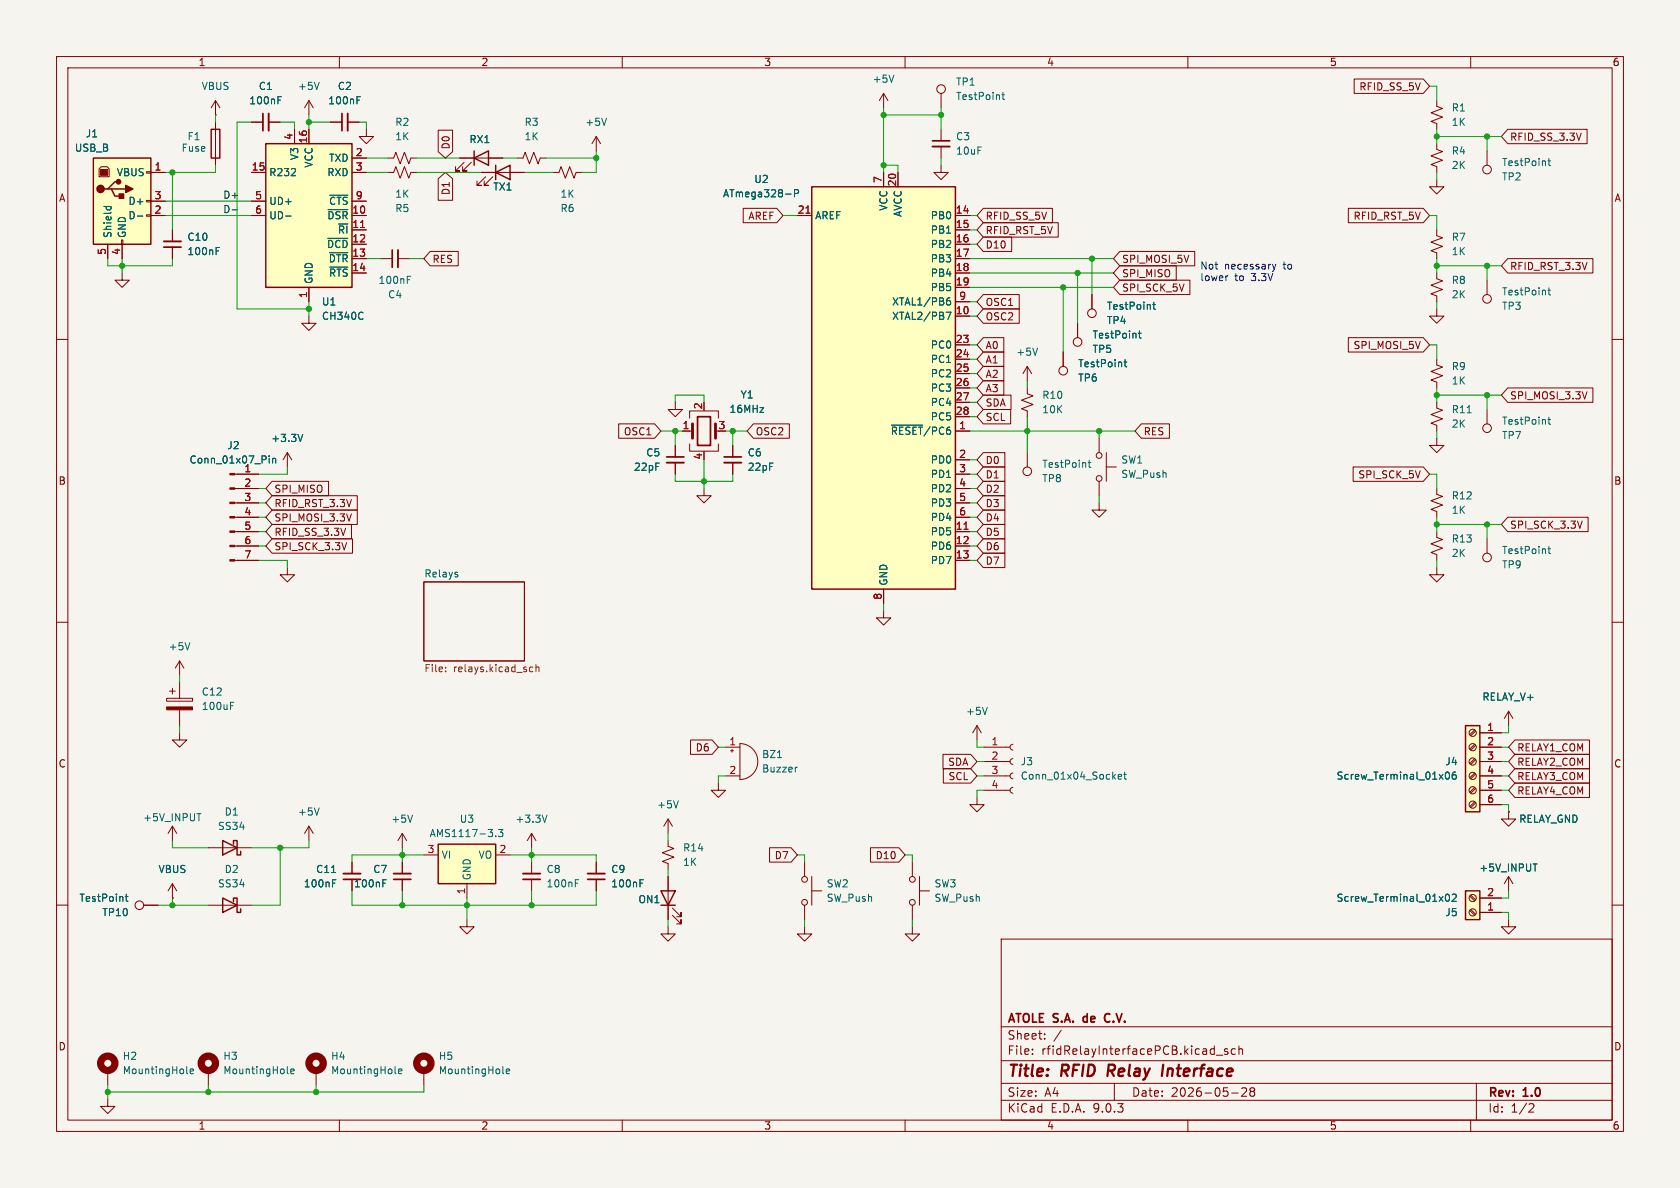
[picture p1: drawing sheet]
<svg xmlns="http://www.w3.org/2000/svg" width="297mm" height="210mm" viewBox="0 0 297 210" stroke-linecap="round" stroke-linejoin="round" font-family="sans-serif">
<path d="M0 0h297v210h-297z" fill="#f5f4ef" stroke="#f5f4ef" stroke-width=".18"/>
<g fill="none" stroke="#840000" stroke-width=".18">
<path d="M10 10h277v190h-277zM12 12h273v186h-273zM38.1 17.8v2.5M38.1 17.8l-.8 1.3M38.1 17.8l.8 1.3M60 10v2M110 10v2M160 10v2M210 10v2M260 10v2M38.1 20.3h.1M38.1 21.6v7.6"/>
<path d="M30.5 40.6v2.1M30.5 43.7v2M10 60h2M188 62.2v2.6M285 60h2M10 110h2M74.9 102.9h17.8v13.9h-17.8zM254 100.3v1.3h1.3l-1.3 1.3-1.3-1.3h1.3M285 110h2M266.7 125.7l-.8 1.3M266.7 125.7l.8 1.3M266.7 125.7v2.6"/>
<path d="M10 160h2M177 166h108v32h-108zM285 160h2M60 198v2M110 198v2M160 198v2M177 194.5h108M177 191.5h108M177 187.5h108M177 181.5h108M182.5 186.3v.1M182.5 185.5v.1"/>
<path d="M184.7 183.6v.1M184.7 182.8v.1M187.6 182.1l-1.3 2M197 191.5v3M210 198v2M215 186.5h1.2M217 185.5l-.3-.1-.2 .2v.2l.5 .2v.3h-.5M217.7 193.2h1.2M218.4 185.5l-.4-.1-.3 .3v.4l.1 .2h.6M219 185.5l.2-.1 .4 .1 .1 .9M219 184.9v1.5M219.5 192.4l.6-.1 .2 .1 .1 .3-.9 1.1h.9"/>
<path d="M221.2 192.9l-.2-.2 .2-.4 .5 .1 .1 .2-.3 .3M221.2 192.9l-.2 .3v.5l.2 .1 .5-.1 .1-.2-.1-.4-.2-.2M221.2 192.9h.3M260 198v2M261 191.5v6.5M270.5 195.1l.5 .1 .2 .3-1 1.1h1"/>
<circle cx="188" cy="65.5" r=".76"/>
</g>
<path d="M196 188.2l-.2 2M205.6 188.2l-.2 2" fill="none" stroke="#840000" stroke-width=".4"/>
<path d="M29 43.7h3M191.6 179.8v.7M196.1 179.3a.58 .58 0 0 0-.6 0 .58 .58 0 0 0-.2 .5M195.3 180a.58 .58 0 0 0 .2 .6 .58 .58 0 0 0 .6 0" fill="none" stroke="#840000" stroke-width=".3"/>
<path d="M38.2 44.4h.4M38.2 43.8h.6M198.7 64h.5M198.9 63.6v1.1l.3 .1M80.8 101.6l.2 .2-.2 .2M80.8 101.1l.1 .1" fill="none" stroke="#006464" stroke-width=".18"/>
<path d="M78.8 118.6v.1M78.8 118v.1M93.7 118.7h.5M93.7 118h.5M94.7 118l.2-.1 .3 .1 .1 .7M94.7 117.5v1.2" fill="none" stroke="#725600" stroke-width=".18"/>
<path d="M29 42.7h3" fill="none" stroke="#840000" stroke-width=".33"/>
<path d="M37.3 22.9h1.6v5h-1.6z" fill="none" stroke="#840000" stroke-width=".25"/>
<path d="M47 25.4h15.2v25.4h-15.2z" fill="#ffffc2"/>
<path d="M47 25.4h15.2v25.4h-15.2z" fill="none" stroke="#840000" stroke-width=".25"/>
<g fill="none" stroke="#840000" stroke-width=".18">
<path d="M44.4 30.5h2.6M44.4 35.6h2.6M44.4 38.1h2.6M52.1 22.9v2.5M54.6 22.9v2.5M62.2 30.5h2.6M62.2 35.6h2.6M62.2 38.1h2.6M62.2 27.9h2.6M54.6 50.8v2.5M62.2 40.6h2.6M62.2 43.2h2.6"/>
<path d="M62.2 45.7h2.6M62.2 48.3h2.6"/>
</g>
<path d="M50.5 38.2h1M58 37.1h3.5M58.3 34.5h3.2M57.9 42.1h3.6M58.2 44.7h3.3M58.3 47.2h3.2M64.1 55.3h.1M64.2 56.3l-.1 .1" fill="none" stroke="#006464" stroke-width=".18"/>
<path d="M63.7 40.2h.8" fill="none" stroke="#a90000" stroke-width=".18"/>
<path d="M16.5 27.9h10.2v15.3h-10.2z" fill="#ffffc2"/>
<path d="M16.5 27.9h10.2v15.3h-10.2zM19 33.4h.7l.6 1.3h1.3M19.7 33.4h2.5M21 32.1h-.7l-1.3 1.3h-.6" fill="none" stroke="#840000" stroke-width=".25"/>
<g fill="none" stroke="#840000" stroke-width=".18">
<path d="M17.5 29.8l.4-.3h1l.4 .3v1.4h-1.8zM25.9 30.4h.8v.2h-.8zM25.9 35.4h.8v.3h-.8zM25.9 38h.8v.2h-.8zM26.7 30.5h2.5M26.7 35.6h2.5M26.7 38.1h2.5M19 43.2v2.5M21.5 42.4h.2v.8h-.2zM21.6 43.2v2.5M193 52.1v2.5M254 71.1v1l1 .4-2 .8 2 .7-2 .8 1 .4v1"/>
<path d="M254 63.5v1l1 .4-2 .8 2 .7-2 .8 1 .4v1M262.9 72.4v2.5M94 152.4v2M94 155.4v2.1M161.3 152.4v2.5M162.6 157.5h1.7M162.6 154.9v5.1M172.7 141v1.2h1.3l-1.3 1.3-1.3-1.3h1.3M161.3 160v2.6"/>
<circle cx="193" cy="55.4" r=".76"/>
<circle cx="262.9" cy="75.7" r=".76"/>
<circle cx="161.3" cy="155.4" r=".51"/>
<circle cx="161.3" cy="159.5" r=".51"/>
</g>
<path d="M17.8 30h1.2v1h-1.2z" fill="#840000" stroke="#840000" stroke-width=".18"/>
<g fill="#840000" stroke="#840000" stroke-width=".25">
<path d="M21.1 34.3h.7v.8h-.7z"/>
<path d="M22.2 32.8l1.3 .6-1.3 .6z"/>
<circle cx="17.8" cy="33.4" r=".63"/>
<circle cx="21" cy="32.1" r=".38"/>
</g>
<path d="M18.4 36.5h1.2M18.8 36.5v.4M19.6 36.5v.4M24.3 38.2h1M203.8 53.8h.5M204 53.4v1.1l.3 .2M259.4 73h.7M273.6 74.2h.5M273.8 73.7v1.1l.3 .2M101.7 156.1h.4M101.7 155.5h.6" fill="none" stroke="#006464" stroke-width=".18"/>
<path d="M92.5 155.4h3" fill="none" stroke="#840000" stroke-width=".3"/>
<path d="M92.5 154.4h3" fill="none" stroke="#840000" stroke-width=".33"/>
<path d="M259.1 157.5h2.5v5.1h-2.5z" fill="#ffffc2"/>
<path d="M259.1 157.5h2.5v5.1h-2.5z" fill="none" stroke="#840000" stroke-width=".25"/>
<g fill="none" stroke="#840000" stroke-width=".18">
<path d="M105.4 24.1l-.8 1.3M105.4 24.1l.8 1.3M105.4 24.1v2.6M262.9 49.5v2.6M120.6 76.2h1.8M121.9 73.9v-1.3h5.1v1.3M121.9 78.5v1.3h5.1v-1.3M124.5 79.8v.2M254 77.5v1.2h1.3l-1.3 1.3-1.3-1.3h1.3M156.2 108v1.2h1.3l-1.3 1.3-1.3-1.3h1.3M94 147.3l-.8 1.3M94 147.3l.7 1.3"/>
<path d="M94 147.3v2.6M259.8 158.4l.9 .9M260 158.2l.9 .9M261.6 158.8h3.8M266.7 154.9l-.8 1.3M266.7 154.9l.8 1.3M266.7 154.9v2.6M259.8 161l.9 .8M260 160.8l.9 .8M261.6 161.3h3.8M74.9 189.2v2.6"/>
<circle cx="262.9" cy="52.8" r=".76"/>
<circle cx="260.3" cy="158.7" r=".63"/>
<circle cx="260.3" cy="161.3" r=".63"/>
</g>
<path d="M107.2 20.9l-.4 1.3M273.6 51.3h.5M273.8 50.9v1.1l.3 .1M96.7 144.1l-.4 1.3M255.6 158.2l.2-.1a.68 .68 0 0 1 .5 .6 .68 .68 0 0 1-.5 .6l-.2-.1-.1-.4zM256.7 158.2l.5-.1 .3 .3-.8 .9h.8M271 152.7h.7M88.9 189.6l.2 .2M89.5 189.4l.6-.1-.1-.3h-.3l-.2 .1 .1 .6h.4" fill="none" stroke="#006464" stroke-width=".18"/>
<circle cx="74.9" cy="188" r="1.27" fill="none" stroke="#840000" stroke-width="1.3"/>
<path d="M122.4 74.9v2.6M126.5 74.9v2.6" fill="none" stroke="#840000" stroke-width=".51"/>
<path d="M123.3 73.7h2.3v5h-2.3z" fill="none" stroke="#840000" stroke-width=".3"/>
<path d="M77.5 149.2h10.1v7h-10.1z" fill="#ffffc2"/>
<path d="M77.5 149.2h10.1v7h-10.1z" fill="none" stroke="#840000" stroke-width=".25"/>
<path d="M254 17.8v1l1 .4-2 .7 2 .8-2 .8 1 .3v1.1M127 138.4v1.3h1.3l-1.3 1.3-1.3-1.3h1.3M74.9 151.1h2.6M82.5 156.2v2.6M87.6 151.1h2.6" fill="none" stroke="#840000" stroke-width=".18"/>
<path d="M87.6 147.8v.1M88.1 146.6h.8l-.4 .5 .3 .1v.6l-.1 .1-.6-.1" fill="none" stroke="#006464" stroke-width=".18"/>
<path d="M259.1 128.3h2.5v15.2h-2.5z" fill="#ffffc2"/>
<path d="M83.8 27.9l2.6-1.2v2.5zM83.8 26.7v2.5M87.6 30.5l2.6-1.3v2.6zM87.6 29.2v2.6M259.1 128.3h2.5v15.2h-2.5zM39.4 148.6l2.5 1.3-2.5 1.2zM39.4 158.8l2.5 1.2-2.5 1.3zM41.3 149.2v-.6h.6v2.5h.6v-.6M41.3 159.4v-.6h.6v2.5h.6v-.6M116.8 157.5h2.6l-1.3 2.5zM116.8 160h2.6" fill="none" stroke="#840000" stroke-width=".25"/>
<g fill="none" stroke="#840000" stroke-width=".18">
<path d="M156.2 16.5l-.8 1.3M156.2 16.5l.8 1.3M156.2 16.5v2.6M166.4 16.5v2.6M64.8 22.9v1.2h1.2l-1.2 1.3-1.3-1.3h1.3M68.6 30.5h1l.4-1 .7 2 .8-2 .8 2 .3-1h1.1M68.6 27.9h1l.4-1 .7 2.1 .8-2.1 .8 2.1 .3-1.1h1.1M81.3 27.9h7.6M82 28.7l-1.5 1.5h.8h-.8v-.7M83.3 28.7l-1.5 1.5h.7h-.7v-.7M85.1 30.5h7.6M85.9 31.2l-1.6 1.6h.8h-.8v-.8"/>
<path d="M87.1 31.2l-1.5 1.6h.8h-.8v-.8M91.4 27.9h1.1l.3-1 .8 2.1 .8-2.1 .7 2.1 .4-1.1h1M97.8 30.5h1l.4-1 .7 2 .8-2 .8 2 .4-1h1M166.4 29.2v1.3h1.2l-1.2 1.3-1.3-1.3h1.3M166.4 22.9v2M166.4 25.9v2M254 31.8v1.2h1.3l-1.3 1.3-1.3-1.3h1.3M254 25.4v1l1 .4-2 .8 2 .7-2 .8 1 .4v1M262.9 26.7v2.5M67.3 45.7h2M70.4 45.7h2M190.5 57.2v2.5"/>
<path d="M254 48.3v1l1 .4-2 .7 2 .8-2 .7 1 .4v1M254 40.6v1.1l1 .3-2 .8 2 .8-2 .7 1 .4v1M254 54.6v1.3h1.3l-1.3 1.3-1.3-1.3h1.3M119.4 71.1v1.3h1.2l-1.2 1.3-1.3-1.3h1.3M119.4 78.7v2.1M129.5 78.7v2.1M181.6 68.6v1l1 .4-2 .7 2 .8-2 .8 1 .3v1.1M181.6 64.8v2.5M181.6 64.8l-.8 1.2M181.6 64.8l.8 1.2M194.3 77.5v2.5M41.5 83.8h4.2"/>
<path d="M41.5 86.4h4.2M41.5 88.9h4.2M41.5 91.4h4.2M41.5 94h4.2M41.5 96.5h4.2M41.5 99.1h4.2M50.8 80l-.8 1.3M50.8 80l.8 1.3M50.8 80v2.6M119.4 81.8v2M124.5 86.4v1.2h1.2l-1.2 1.3-1.3-1.3h1.3M129.5 81.8v2"/>
<path d="M181.6 80v2.6M194.3 88.9v1.3h1.3l-1.3 1.2-1.3-1.2h1.3M194.3 85.1v2.5M195.6 82.6h1.8M195.6 80v5.1M254 86.4v1l1 .4-2 .7 2 .8-2 .7 1 .4v1M254 94v1l1 .4-2 .7 2 .8-2 .8 1 .3v1.1M262.9 95.3v2.5M31.7 116.8l-.7 1.3M31.7 116.8l.8 1.3M31.7 116.8v2.6M50.8 100.3v1.3h1.3l-1.3 1.3-1.3-1.3h1.3"/>
<path d="M29.5 123.4h4.5v.6h-4.5zM30 122.2h1M30.5 121.7v1M31.7 129.5v1.3h1.3l-1.3 1.3-1.2-1.3h1.2M31.7 120.7v2.7M31.7 125.5v2.8M128.3 132.1h2.5M128.3 137.2h2.5M129.2 132.7h.5M129.4 132.5v.5M130.8 131.4a3.2 3.2 0 0 1 3.2 3.2 3.2 3.2 0 0 1-3.2 3.2zM172.7 128.3l-.7 1.2"/>
<path d="M172.7 128.3l.8 1.2M172.7 128.3v2.5M174 132.1h4.6M174 134.6h4.6M174 137.2h4.6M174 139.7h4.6M179.1 131.6l-.4 .1-.1 .4 .1 .3 .4 .2M179.1 134.1l-.4 .2-.1 .3 .1 .4 .4 .1M179.1 136.7l-.4 .1-.1 .4 .1 .3 .4 .2M179.1 139.2l-.4 .1-.1 .4 .1 .4 .4 .1M260.7 129l-.9 .9M260.7 131.6l-.9 .8"/>
<path d="M260.7 134.1l-.9 .9M260.7 136.7l-.9 .8M260.7 139.2l-.9 .8M260.9 129.2l-.9 .8M260.9 131.7l-.9 .9M260.9 134.3l-.9 .8M260.9 136.8l-.9 .9M260.9 139.4l-.9 .8M261.6 129.5h3.8M261.6 132.1h3.8M261.6 134.6h3.8M261.6 137.2h3.8"/>
<path d="M261.6 139.7h3.8M30.5 158.8h.1M30.5 146.1v2.5M30.5 156.2v2.6M30.5 146.1l-.8 1.2M30.5 146.1l.7 1.2M30.5 156.2l-.8 1.3M30.5 156.2l.7 1.3M36.8 149.9h7.6M54.6 146.1l-.8 1.2M54.6 146.1l.8 1.2M54.6 146.1v2.5"/>
<path d="M62.2 152.4v2M71.1 147.3v2.6M71.1 152.4v2M71.1 155.4v2.1M71.1 147.3l-.7 1.3M71.1 147.3l.8 1.3M105.4 152.4v2M105.4 155.4v2.1M118.1 148.6v1l1 .4-2 .7 2 .8-2 .8 1 .4v1M118.1 144.8v2.5M118.1 154.9v7.7M118.1 144.8l-.8 1.3"/>
<path d="M118.1 144.8l.8 1.3M142.2 152.4v2.5M143.5 157.5h1.8M143.5 154.9v5.1M260.7 141.7l-.9 .9M260.9 141.9l-.9 .8M261.6 142.2h3.8M266.7 143.5v1.3h1.3l-1.3 1.3-1.3-1.3h1.3M266.7 143.5h.1M25.4 160h2.5M36.8 160h7.6M82.5 162.6v1.2h1.3l-1.3 1.3-1.2-1.3h1.2"/>
<path d="M118.1 163.8v1.3h1.3l-1.3 1.3-1.3-1.3h1.3M118.9 161.8l1.5 1.5v-.7v.7h-.8M118.9 160.5l1.5 1.6v-.8v.8h-.8M142.2 163.8v1.3h1.3l-1.3 1.3-1.2-1.3h1.2M142.2 160v2.6M161.3 163.8v1.3h1.3l-1.3 1.3-1.3-1.3h1.3M266.7 162.6v1.2h1.3l-1.3 1.3-1.3-1.3h1.3M19 194.3v1.3h1.3l-1.3 1.3-1.2-1.3h1.2M19 189.2v2.6M36.8 189.2v2.6M55.9 189.2v2.6"/>
<circle cx="166.4" cy="15.7" r=".76"/>
<circle cx="262.9" cy="30" r=".76"/>
<circle cx="190.5" cy="60.5" r=".76"/>
<circle cx="181.6" cy="83.3" r=".76"/>
<circle cx="194.3" cy="80.5" r=".51"/>
<circle cx="194.3" cy="84.6" r=".51"/>
<circle cx="262.9" cy="98.6" r=".76"/>
<circle cx="260.3" cy="134.6" r=".63"/>
<circle cx="260.3" cy="132.1" r=".63"/>
<circle cx="260.3" cy="137.2" r=".63"/>
<circle cx="260.3" cy="139.7" r=".63"/>
<circle cx="260.3" cy="129.5" r=".63"/>
<circle cx="142.2" cy="155.4" r=".51"/>
<circle cx="142.2" cy="159.5" r=".51"/>
<circle cx="260.3" cy="142.2" r=".63"/>
<circle cx="24.6" cy="160" r=".76"/>
</g>
<g fill="none" stroke="#006464" stroke-width=".18">
<path d="M158 13.3l-.4 1.2M177.1 16.8h.5M177.3 16.3v1.1l.3 .2M273.6 28.4h.5M273.8 28v1.1l.3 .2M72 49.4h.4M72 48.8h.6M201.3 58.9h.4M201.4 58.5v1.1l.3 .2M53.5 76.8l-.4 1.2M183.4 61.5l-.4 1.3M47.6 80.6v.1"/>
<path d="M47.6 81v.9M48.2 81v.9M48.2 81.1l.2-.1 .3 .1v.8M192.4 81.8h.4M192.5 81.4v1l.3 .2M273.6 97h.5M273.8 96.6v1.1l.3 .2M33.6 113.6l-.5 1.3M40.8 124.8h.4M40.8 124.2h.6M137.5 133.9h.7M141 135.6l-.3 .1"/>
<path d="M174.5 125l-.4 1.3M197.7 137.3l.6-.1-.1-.2-.3-.1-.2 .2v.6h.5M198.7 136.9h.4M198.8 136.5v1.1l.3 .1M255.6 136.6l.2-.1a.68 .68 0 0 1 .5 .6 .68 .68 0 0 1-.5 .6l-.2-.1-.1-.3zM257.3 136.5h-.3a.86 .86 0 0 0 0 1.2l.4-.1 .1-.4-.3-.2h-.2l-.3 .2M22.1 158.5h.5M22.3 158.1v1l.3 .2M34.8 143.8h.7M56.4 142.8l-.4 1.3M58.6 154.2h.7M58.8 156.1h.4"/>
<path d="M58.8 155.5h.6M67.7 156.1h.4M67.7 155.5h.6M72.9 144.1l-.4 1.3M113.1 156.1h.5M113.1 155.5h.6M119.9 141.5l-.4 1.3M33 189.6l.2 .2M33.6 189.4l.6-.1v-.3h-.4l-.2 .1 .1 .6h.5M50.8 189.6l.2 .2M51.4 189.4l.6-.1-.1-.3h-.3l-.2 .1 .1 .6h.4M69.8 189.6l.2 .2"/>
<path d="M70.4 189.4l.6-.1v-.3h-.4l-.2 .1 .1 .6h.5"/>
</g>
<path d="M164.8 24.9h3.1M69.3 44.2v3M117.9 80.8h3M128 80.8h3.1M60.7 155.4h3.1M69.6 155.4h3M103.9 155.4h3" fill="none" stroke="#840000" stroke-width=".3"/>
<path d="M164.8 25.9h3.1M70.4 44.2v3M117.9 81.8h3M128 81.8h3.1M60.7 154.4h3.1M69.6 154.4h3M103.9 154.4h3" fill="none" stroke="#840000" stroke-width=".33"/>
<g fill="#840000" stroke="#840000" stroke-width=".18">
<path d="M29.5 125h4.5v.5h-4.5z"/>
<path d="M40.6 83.7h.9v.2h-.9z"/>
<path d="M40.6 86.2h.9v.3h-.9z"/>
<path d="M40.6 88.8h.9v.2h-.9z"/>
<path d="M40.6 91.3h.9v.3h-.9z"/>
<path d="M40.6 93.9h.9v.2h-.9z"/>
<path d="M40.6 96.4h.9v.2h-.9z"/>
<path d="M40.6 98.9h.9v.3h-.9z"/>
</g>
<g fill="none" stroke="#840000" stroke-width="1.3">
<circle cx="19" cy="188" r="1.27"/>
<circle cx="36.8" cy="188" r="1.27"/>
<circle cx="55.9" cy="188" r="1.27"/>
</g>
<path d="M143.5 33h25.4v71.1h-25.4z" fill="#ffffc2"/>
<path d="M143.5 33h25.4v71.1h-25.4z" fill="none" stroke="#840000" stroke-width=".25"/>
<g fill="none" stroke="#840000" stroke-width=".18">
<path d="M54.6 17.8l-.8 1.3M54.6 17.8l.8 1.3M54.6 17.8v2.5M239.4 14h12.2l1.1 1.2-1.1 1.3h-12.2zM26.7 38.1h2.5M26.7 30.5h2.5M26.7 35.6h2.5M44.4 38.1h2.6M44.4 21.6h2.1M44.4 30.5h2.6M44.4 35.6h2.6M47.5 21.6h2"/>
<path d="M52.1 22.9v2.5M54.6 22.9v2.5M58.4 21.6h2.1M61.5 21.6h2M62.2 38.1h2.6M62.2 30.5h2.6M62.2 35.6h2.6M62.2 27.9h2.6M77.5 23h2.5v3.8l-1.3 1.1-1.2-1.1zM77.5 31.6l1.2-1.1 1.3 1.1v3.8h-2.5zM81.3 27.9h2.5M85.1 30.5h2.5"/>
<path d="M86.4 27.9h2.5M90.2 30.5h2.5M131.4 36.8h5.9l1.1 1.3-1.1 1.3h-5.9zM141 38.1h2.5M156.2 30.5v2.5M158.7 30.5v2.5M168.9 38.1h2.5M173.8 39.4h13.3v2.5h-13.3l-1.1-1.3zM173.8 36.8h12.3v2.6h-12.3l-1.1-1.3zM238.4 36.8h13.2l1.1 1.3-1.1 1.3h-13.2zM266.5 22.9h14.1v2.5h-14.1l-1.1-1.3zM279.5 23.5l-.4 1.3"/>
<path d="M19 43.2v2.5M21.6 48.3v1.2h1.3l-1.3 1.3-1.3-1.3h1.3M21.6 43.2v2.5M30.5 40.6v2.1M30.5 43.7v2M54.6 55.9v1.3h1.3l-1.3 1.2-1.3-1.2h1.3M54.6 50.8v2.5M62.2 40.6h2.6M62.2 43.2h2.6M62.2 45.7h2.6M62.2 48.3h2.6M76 44.4h5v2.6h-5l-1.1-1.3z"/>
<path d="M168.9 40.6h2.5M168.9 43.2h2.5M168.9 45.7h2.5M168.9 48.3h2.5M168.9 50.8h2.5M168.9 53.3h2.5M168.9 55.9h2.5M173.8 52.1h6.4v2.5h-6.4l-1.1-1.3zM173.8 54.6h6.4v2.6h-6.4l-1.1-1.3zM173.8 41.9h5.1v2.6h-5.1l-1.1-1.3zM173.8 59.7h3.7v2.5h-3.7l-1.1-1.2zM190.5 57.2v2.5"/>
<path d="M193 52.1v2.5M198 44.4h13.2v2.6h-13.2l-1.2-1.3zM198 47h9.9v2.5h-9.9l-1.2-1.2zM198 49.5h12.4v2.6h-12.4l-1.2-1.3zM238.4 59.7h13.2l1.1 1.3-1.1 1.2h-13.2zM266.5 45.7h15.1v2.6h-15.1l-1.1-1.3zM109.4 74.9h6.3l1.1 1.3-1.1 1.3h-6.3zM119.4 78.7v2.1M120.6 76.2h1.3M129.5 78.7v2.1M133.2 74.9h6.3v2.6h-6.3l-1.1-1.3zM168.9 61h2.5"/>
<path d="M168.9 63.5h2.5M168.9 66h2.5M168.9 68.6h2.5M168.9 71.1h2.5M168.9 73.7h2.5M168.9 76.2h2.5M173.8 69.8h4.9v2.6h-4.9l-1.1-1.3zM173.8 72.4h4.9v2.5h-4.9l-1.1-1.2zM173.8 64.8h3.7v2.5h-3.7l-1.1-1.3zM173.8 62.2h3.7v2.6h-3.7l-1.1-1.3zM173.8 67.3h3.7v2.6h-3.7l-1.1-1.3zM188 62.2v2.6"/>
<path d="M201.8 74.9h4.9v2.6h-4.9l-1.1-1.3zM266.5 68.6h15.1v2.5h-15.1l-1.1-1.2zM280.6 69.3l-.5 1.2M41.9 83.8h3.8M41.9 86.4h3.8M41.9 88.9h3.8M41.9 91.4h3.8M41.9 94h3.8M41.9 96.5h3.8M41.9 99.1h3.8M48.1 87.6h15.1v2.6h-15.1l-1.1-1.3zM48.1 90.2h15.1v2.5h-15.1l-1.1-1.3z"/>
<path d="M48.1 92.7h14v2.6h-14l-1.1-1.3zM48.1 95.2h14.2v2.6h-14.2l-1.1-1.3zM48.1 85.1h10v2.5h-10l-1.1-1.2zM61.1 93.4l-.4 1.3M61.3 95.9l-.4 1.3M62.1 90.8l-.4 1.3M119.4 81.8v2M129.5 81.8v2M168.9 81.3h2.5M168.9 83.8h2.5M168.9 86.4h2.5M168.9 88.9h2.5"/>
<path d="M168.9 91.4h2.5M168.9 94h2.5M168.9 96.5h2.5M168.9 99.1h2.5M173.8 82.5h3.8v2.6h-3.8l-1.1-1.3zM173.8 97.8h3.8v2.5h-3.8l-1.1-1.2zM173.8 90.2h3.8v2.5h-3.8l-1.1-1.3zM173.8 92.7h3.8v2.6h-3.8l-1.1-1.3zM173.8 95.2h3.8v2.6h-3.8l-1.1-1.3zM173.8 80h3.8v2.6h-3.8l-1.1-1.3zM173.8 85.1h3.8v2.5h-3.8l-1.1-1.2zM173.8 87.6h3.8v2.6h-3.8l-1.1-1.3z"/>
<path d="M239.2 82.5h12.4l1.1 1.3-1.1 1.3h-12.4zM266.5 91.4h14.3v2.6h-14.3l-1.1-1.3zM279.7 92.1l-.4 1.3M156.2 104.1v2.6M122.1 130.8h3.8l1.1 1.3-1.1 1.3h-3.8zM166.7 133.3h4.9l1.1 1.3-1.1 1.3h-4.9zM166.8 135.9h4.8l1.1 1.3-1.1 1.2h-4.8zM261.6 129.5h3.8M261.6 132.1h3.8M261.6 134.6h3.8M261.6 137.2h3.8M261.6 139.7h3.8"/>
<path d="M267.8 130.8h13.2v2.6h-13.2l-1.1-1.3zM267.8 138.4h13.2v2.6h-13.2l-1.1-1.3zM267.8 135.9h13.2v2.5h-13.2l-1.1-1.2zM267.8 133.3h13.2v2.6h-13.2l-1.1-1.3zM30.5 158.8h.1M62.2 152.4v2M71.1 152.4v2M71.1 155.4v2.1M105.4 152.4v2M105.4 155.4v2.1M118.1 154.9v2.6M136 149.9h3.9l1.1 1.2-1.1 1.3h-3.9z"/>
<path d="M153.9 149.9h5l1.1 1.2-1.1 1.3h-5zM261.6 158.8h3.8M261.6 142.2h3.8M266.7 143.5h.1M25.4 160h2.5M118.1 160v2.6M261.6 161.3h3.8"/>
</g>
<path d="M142.5 37.7h.7M63.7 40.2h.8M170.4 93.6h.7" fill="none" stroke="#a90000" stroke-width=".18"/>
<g fill="none" stroke="#006464" stroke-width=".18">
<path d="M49.1 17.7h.5M49.1 17.1h.6M56.4 14.5l-.4 1.3M63.1 17.7h.4M63.1 17.1h.6M18.4 36.5h1.2M18.8 36.5v.4M19.6 36.5v.4M24.3 38.2h1M50.5 38.2h1M58 37.1h3.5M58.3 34.5h3.2"/>
<path d="M138.9 34.3h1M140.5 34.2l.6-.1 .1-.1-.1-.3-.6-.2v1.3M38.2 44.4h.4M38.2 43.8h.6M57.9 42.1h3.6M58.2 44.7h3.3M58.3 47.2h3.2M64.1 55.3h.1M64.2 56.3l-.1 .1M167.3 55.2h.8l-.5 1.3M167.4 53.3l.4-.2 .3 .3-.2 .5h-.3l-.2-.1M167.9 52.6l-.3 .1-.2 .3"/>
<path d="M201.3 58.9h.4M201.4 58.5v1.1l.3 .2M203.8 53.8h.5M204 53.4v1.1l.3 .2M53.5 76.8l-.4 1.2M157.6 75.2h5.5M198.7 64h.5M198.9 63.6v1.1l.3 .1M47.6 80.6v.1M47.6 81v.9M48.2 81v.9M48.2 81.1l.2-.1 .3 .1v.8"/>
<path d="M255.6 136.6l.2-.1a.68 .68 0 0 1 .5 .6 .68 .68 0 0 1-.5 .6l-.2-.1-.1-.3zM257.3 136.5h-.3a.86 .86 0 0 0 0 1.2l.4-.1 .1-.4-.3-.2h-.2l-.3 .2M22.1 158.5h.5M22.3 158.1v1l.3 .2M58.6 154.2h.7M58.8 156.1h.4M58.8 155.5h.6M67.7 156.1h.4M67.7 155.5h.6M113.1 156.1h.5M113.1 155.5h.6M255.6 158.2l.2-.1a.68 .68 0 0 1 .5 .6 .68 .68 0 0 1-.5 .6l-.2-.1-.1-.4z"/>
<path d="M256.7 158.2l.5-.1 .3 .3-.8 .9h.8M271 152.7h.7"/>
</g>
<path d="M46.5 20.1v3M60.5 20.1v3" fill="none" stroke="#840000" stroke-width=".3"/>
<path d="M47.5 20.1v3M61.5 20.1v3" fill="none" stroke="#840000" stroke-width=".33"/>
<path d="M41 37.1h1" fill="none" stroke="#0f0f0f" stroke-width=".18"/>
<g fill="none" stroke="#009600" stroke-width=".18">
<path d="M156.2 19.1v11.4M166.4 19.1v3.8M252.7 15.2h1.3v2.6M29.2 38.1h15.2M29.2 35.6h15.2M30.5 30.5v10.1M38.1 29.2v1.3h-8.9M38.1 20.3v1.3M44.4 21.6h-2.5v33h12.7M49.5 21.6h2.6v1.3M54.6 20.3v2.6M54.6 21.6h3.8"/>
<path d="M63.5 21.6h1.3v1.3M64.8 30.5h3.8M64.8 27.9h3.8M73.7 30.5h11.4M73.7 27.9h7.6M88.9 27.9h2.5M92.7 30.5h5.1M96.5 27.9h8.9M105.4 26.7v3.8h-2.5M138.4 38.1h2.6M156.2 20.3h10.2M156.2 29.2h2.5v1.3"/>
<path d="M166.4 27.9v1.3M171.4 38.1h1.3M252.7 38.1h1.3v2.5M254 22.9v2.5M254 30.5v1.3M254 24.1h11.4M262.9 24.1v2.6M19 45.7v1.3h11.5v-1.3M21.6 45.7v2.6M54.6 53.3v2.6M64.8 45.7h2.5M72.4 45.7h2.5"/>
<path d="M171.4 45.7h25.4M171.4 48.3h25.4M171.4 55.9h1.3M171.4 50.8h25.4M171.4 53.3h1.3M171.4 40.6h1.3M171.4 43.2h1.3M188 50.8v11.4M190.5 48.3v8.9M193 45.7v6.4M254 45.7v2.6M254 53.3v1.3"/>
<path d="M254 47h11.4M262.9 47v2.5M116.8 76.2h3.8M119.4 71.1v-1.2h5.1v1.2M119.4 76.2v2.5M128.3 76.2h3.8M129.5 76.2v2.5M171.4 63.5h1.3M171.4 61h1.3M171.4 66h1.3M171.4 71.1h1.3M171.4 68.6h1.3"/>
<path d="M171.4 76.2h29.3M171.4 73.7h1.3M181.6 67.3v1.3M181.6 73.7v6.3M194.3 76.2v1.3M252.7 61h1.3v2.5M254 68.6v2.5M254 76.2v1.3M254 69.9h11.4M262.9 69.9v2.5M45.7 96.5h1.3M45.7 88.9h1.3"/>
<path d="M45.7 86.4h1.3M45.7 99.1h5.1v1.2M45.7 91.4h1.3M45.7 94h1.3M50.8 82.6v1.2h-5.1M119.4 83.8v1.3h10.1v-1.3M124.5 81.3v5.1M171.4 96.5h1.3M171.4 81.3h1.3M171.4 83.8h1.3M171.4 88.9h1.3M171.4 86.4h1.3"/>
<path d="M171.4 91.4h1.3M171.4 99.1h1.3M171.4 94h1.3M194.3 87.6v1.3M252.7 83.8h1.3v2.6M254 91.4v2.6M254 99.1v1.2M254 92.7h11.4M262.9 92.7v2.6M31.7 119.4v1.3M156.2 106.7v1.3M31.7 128.3v1.2"/>
<path d="M127 132.1h1.3M128.3 137.2h-1.3v1.2M172.7 137.2h1.3M172.7 134.6h1.3M172.7 130.8v1.3h1.3M174 139.7h-1.3v1.3M265.4 137.2h1.3M265.4 134.6h1.3M265.4 139.7h1.3M265.4 132.1h1.3M266.7 128.3v1.2h-1.3M30.5 148.6v1.3h6.3"/>
<path d="M30.5 158.8v1.2M49.5 149.9v10.1h-5.1M54.6 148.6v1.3h-10.2M62.2 157.5v2.5h43.2v-2.5M71.1 149.9v2.5M71.1 157.5v2.5M74.9 151.1h-12.7v1.3M82.5 158.8v3.8M90.2 151.1h15.2v1.3M94 149.9v2.5M94 157.5v2.5M118.1 147.3v1.3"/>
<path d="M118.1 153.7v1.2M141 151.1h1.2v1.3M160 151.1h1.3v1.3M265.4 142.2h1.3v1.3M266.7 157.5v1.3h-1.3M27.9 160h8.9M118.1 162.6v1.2M142.2 162.6v1.2M161.3 162.6v1.2M265.4 161.3h1.3v1.3M19 191.8v2.5M36.8 191.8v1.2"/>
<path d="M55.9 191.8v1.2M74.9 191.8v1.2h-55.9"/>
</g>
<path d="M225 46.7l.3 .9M225.3 47.6l-.2 .3M225.6 46.7l-.3 .9" fill="none" stroke="#0000c2" stroke-width=".18"/>
<g fill="#009600" stroke="#009600" stroke-width=".18">
<circle cx="254" cy="47" r=".46"/>
<circle cx="262.9" cy="69.9" r=".46"/>
<circle cx="254" cy="69.9" r=".46"/>
<circle cx="262.9" cy="47" r=".46"/>
<circle cx="254" cy="24.1" r=".46"/>
<circle cx="262.9" cy="24.1" r=".46"/>
<circle cx="156.2" cy="20.3" r=".46"/>
<circle cx="156.2" cy="29.2" r=".46"/>
<circle cx="166.4" cy="20.3" r=".46"/>
<circle cx="194.3" cy="76.2" r=".46"/>
<circle cx="181.6" cy="76.2" r=".46"/>
<circle cx="262.9" cy="92.7" r=".46"/>
<circle cx="254" cy="92.7" r=".46"/>
<circle cx="190.5" cy="48.3" r=".46"/>
<circle cx="193" cy="45.7" r=".46"/>
<circle cx="188" cy="50.8" r=".46"/>
<circle cx="55.9" cy="193" r=".46"/>
<circle cx="71.1" cy="160" r=".46"/>
<circle cx="82.5" cy="160" r=".46"/>
<circle cx="36.8" cy="193" r=".46"/>
<circle cx="19" cy="193" r=".46"/>
<circle cx="30.5" cy="160" r=".46"/>
<circle cx="124.5" cy="85.1" r=".46"/>
<circle cx="119.4" cy="76.2" r=".46"/>
<circle cx="105.4" cy="27.9" r=".46"/>
<circle cx="129.5" cy="76.2" r=".46"/>
<circle cx="21.6" cy="47" r=".46"/>
<circle cx="54.6" cy="54.6" r=".46"/>
<circle cx="54.6" cy="21.6" r=".46"/>
<circle cx="30.5" cy="30.5" r=".46"/>
<circle cx="94" cy="151.1" r=".46"/>
<circle cx="71.1" cy="151.1" r=".46"/>
<circle cx="94" cy="160" r=".46"/>
<circle cx="49.5" cy="149.9" r=".46"/>
</g>
<g font-size="2.8" fill="#840000">
<text x="178" y="190.9">Title:</text>
<text x="187.7" y="190.9">RFID</text>
<text x="196.6" y="190.9">Relay</text>
<text x="207.1" y="190.9">Interface</text>
</g>
<g font-size="2.1" fill="#840000">
<text x="178" y="184">Sheet:</text>
<text x="178" y="181.2">ATOLE S.A.</text>
<text x="192.2" y="181.2">de</text>
<text x="196.6" y="181.2">C.V.</text>
<text x="178" y="186.7">File:</text>
<text x="184.1" y="186.7">rfidRelayInterfacePCB.kicad_sch</text>
<text x="178" y="196.9">KiCad</text>
<text x="178" y="194.1">Size:</text>
<text x="184.7" y="194.1">A4</text>
<text x="185.7" y="196.9">E.D.A.</text>
<text x="193.3" y="196.9">9.0.3</text>
<text x="200" y="194.1">Date:</text>
<text x="207" y="194.1">2026-05-28</text>
<text x="263" y="194.3">Rev:</text>
<text x="263" y="196.9">Id:</text>
<text x="267.1" y="196.9">1/2</text>
<text x="269.4" y="194.3">1.0</text>
</g>
<g font-size="1.8" fill="#840000">
<text x="35" y="11.9">1</text>
<text x="85" y="11.9">2</text>
<text x="135" y="11.9">3</text>
<text x="185" y="11.9">4</text>
<text x="235" y="11.9">5</text>
<text x="285" y="11.9">6</text>
<text x="240.2" y="16.2">RFID_SS_5V</text>
<text x="79.7" y="26.5" transform="rotate(-90 79.7 26.5)">D0</text>
<text x="266.9" y="25.1">RFID_SS_3.3V</text>
<text x="10.3" y="35.9">A</text>
<text x="79.7" y="34.6" transform="rotate(-90 79.7 34.6)">D1</text>
<text x="285.3" y="35.9">A</text>
<text x="132.2" y="39.1">AREF</text>
<text x="174.1" y="41.6">RFID_RST_5V</text>
<text x="174.1" y="39.1">RFID_SS_5V</text>
<text x="239.2" y="39.1">RFID_RST_5V</text>
<text x="76.4" y="46.7">RES</text>
<text x="174.1" y="44.1">D10</text>
<text x="198.3" y="46.7">SPI_MOSI_5V</text>
<text x="266.9" y="47.9">RFID_RST_3.3V</text>
<text x="198.3" y="49.2">SPI_MISO</text>
<text x="198.3" y="51.8">SPI_SCK_5V</text>
<text x="174.1" y="54.3">OSC1</text>
<text x="174.1" y="56.8">OSC2</text>
<text x="174.1" y="61.9">A0</text>
<text x="174.1" y="64.5">A1</text>
<text x="239.2" y="61.9">SPI_MOSI_5V</text>
<text x="174.1" y="67">A2</text>
<text x="174.1" y="69.5">A3</text>
<text x="266.9" y="70.8">SPI_MOSI_3.3V</text>
<text x="110.2" y="77.2">OSC1</text>
<text x="133.5" y="77.2">OSC2</text>
<text x="174.1" y="72.1">SDA</text>
<text x="174.1" y="74.6">SCL</text>
<text x="202.1" y="77.2">RES</text>
<text x="174.1" y="82.2">D0</text>
<text x="10.3" y="85.9">B</text>
<text x="48.4" y="89.9">RFID_RST_3.3V</text>
<text x="48.4" y="87.3">SPI_MISO</text>
<text x="174.1" y="84.8">D1</text>
<text x="174.1" y="87.3">D2</text>
<text x="174.1" y="89.9">D3</text>
<text x="240" y="84.8">SPI_SCK_5V</text>
<text x="285.3" y="85.9">B</text>
<text x="48.4" y="92.4">SPI_MOSI_3.3V</text>
<text x="48.4" y="94.9">RFID_SS_3.3V</text>
<text x="174.1" y="92.4">D4</text>
<text x="174.1" y="94.9">D5</text>
<text x="266.9" y="93.7">SPI_SCK_3.3V</text>
<text x="48.4" y="97.5">SPI_SCK_3.3V</text>
<text x="174.1" y="100">D7</text>
<text x="174.1" y="97.5">D6</text>
<text x="10.3" y="135.9">C</text>
<text x="122.9" y="133">D6</text>
<text x="167.5" y="135.6">SDA</text>
<text x="268.1" y="133">RELAY1_COM</text>
<text x="268.1" y="135.6">RELAY2_COM</text>
<text x="285.3" y="135.9">C</text>
<text x="167.6" y="138.1">SCL</text>
<text x="268.1" y="140.7">RELAY4_COM</text>
<text x="268.1" y="138.1">RELAY3_COM</text>
<text x="136.9" y="152.1">D7</text>
<text x="154.7" y="152.1">D10</text>
<text x="62.5" y="157.1">100nF</text>
<text x="10.3" y="185.9">D</text>
<text x="285.3" y="185.9">D</text>
<text x="35" y="199.9">1</text>
<text x="85" y="199.9">2</text>
<text x="135" y="199.9">3</text>
<text x="185" y="199.9">4</text>
<text x="235" y="199.9">5</text>
<text x="285" y="199.9">6</text>
</g>
<g font-size="1.8" fill="#006464">
<text x="35.5" y="16.1">VBUS</text>
<text x="45.7" y="16.1">C1</text>
<text x="52.6" y="16.1">+5V</text>
<text x="59.6" y="16.1">C2</text>
<text x="154.2" y="14.8">+5V</text>
<text x="168.9" y="15.3">TP1</text>
<text x="168.9" y="17.9">TestPoint</text>
<text x="44" y="18.6">100nF</text>
<text x="57.9" y="18.6">100nF</text>
<text x="69.8" y="22.5">R2</text>
<text x="92.6" y="22.5">R3</text>
<text x="103.4" y="22.5">+5V</text>
<text x="256.5" y="19.9">R1</text>
<text x="256.5" y="22.5">1K</text>
<text x="13.1" y="27">USB_B</text>
<text x="15.1" y="24.5">J1</text>
<text x="32" y="27">Fuse</text>
<text x="33" y="25">F1</text>
<text x="52.9" y="28.4" transform="rotate(-90 52.9 28.4)">V3</text>
<text x="55.5" y="29.7" transform="rotate(-90 55.5 29.7)">VCC</text>
<text x="58.1" y="28.8">TXD</text>
<text x="69.8" y="25">1K</text>
<text x="82.9" y="25.5">RX1</text>
<text x="92.6" y="25">1K</text>
<text x="168.9" y="25">C3</text>
<text x="168.9" y="27.5">10uF</text>
<text x="256.5" y="27.5">R4</text>
<text x="265.4" y="29.6">TestPoint</text>
<text x="20.6" y="31.3">VBUS</text>
<text x="47.5" y="31.3">R232</text>
<text x="57.8" y="31.3">RXD</text>
<text x="69.8" y="35.2">1K</text>
<text x="87.1" y="33.9">TX1</text>
<text x="99" y="35.2">1K</text>
<text x="127.7" y="35.1">ATmega328-P</text>
<text x="133.2" y="32.5">U2</text>
<text x="256.5" y="30.1">2K</text>
<text x="265.4" y="32.1">TP2</text>
<text x="22.6" y="36.4">D+</text>
<text x="22.6" y="39">D-</text>
<text x="47.5" y="36.4">UD+</text>
<text x="47.5" y="39">UD-</text>
<text x="57.8" y="39">~{DSR}</text>
<text x="58.1" y="36.4">~{CTS}</text>
<text x="59.6" y="41.5">~{RI}</text>
<text x="69.8" y="37.7">R5</text>
<text x="99" y="37.7">R6</text>
<text x="144" y="39">AREF</text>
<text x="157.1" y="37.4" transform="rotate(-90 157.1 37.4)">VCC</text>
<text x="159.6" y="38.4" transform="rotate(-90 159.6 38.4)">AVCC</text>
<text x="164.4" y="39">PB0</text>
<text x="164.4" y="41.5">PB1</text>
<text x="19.9" y="42.2" transform="rotate(-90 19.9 42.2)">Shield</text>
<text x="22.5" y="42.2" transform="rotate(-90 22.5 42.2)">GND</text>
<text x="33" y="45.3">100nF</text>
<text x="33" y="42.8">C10</text>
<text x="57.7" y="44">~{DCD}</text>
<text x="58" y="46.6">~{DTR}</text>
<text x="164.4" y="44">PB2</text>
<text x="164.4" y="46.6">PB3</text>
<text x="256.5" y="42.8">R7</text>
<text x="256.5" y="45.3">1K</text>
<text x="55.5" y="50.3" transform="rotate(-90 55.5 50.3)">GND</text>
<text x="58.1" y="49.1">~{RTS}</text>
<text x="66.8" y="50.4">100nF</text>
<text x="68.5" y="52.9">C4</text>
<text x="164.4" y="49.1">PB4</text>
<text x="164.4" y="51.7">PB5</text>
<text x="256.5" y="50.4">R8</text>
<text x="256.5" y="52.9">2K</text>
<text x="265.4" y="52.4">TestPoint</text>
<text x="56.8" y="54.2">U1</text>
<text x="56.8" y="56.7">CH340C</text>
<text x="157.6" y="54.2">XTAL1/PB6</text>
<text x="157.6" y="56.7">XTAL2/PB7</text>
<text x="195.6" y="57.5">TP4</text>
<text x="195.6" y="55">TestPoint</text>
<text x="265.4" y="55">TP3</text>
<text x="164.4" y="61.8">PC0</text>
<text x="164.4" y="64.4">PC1</text>
<text x="179.6" y="63.1">+5V</text>
<text x="190.5" y="65.1">TestPoint</text>
<text x="193" y="62.6">TP5</text>
<text x="193" y="60">TestPoint</text>
<text x="256.5" y="65.6">R9</text>
<text x="130.8" y="70.6">Y1</text>
<text x="164.4" y="66.9">PC2</text>
<text x="164.4" y="69.4">PC3</text>
<text x="164.4" y="72">PC4</text>
<text x="184.2" y="70.7">R10</text>
<text x="190.5" y="67.7">TP6</text>
<text x="256.5" y="68.2">1K</text>
<text x="128.9" y="73.2">16MHz</text>
<text x="157.4" y="77.1">~{RESET}/PC6</text>
<text x="164.4" y="74.5">PC5</text>
<text x="184.2" y="73.3">10K</text>
<text x="256.5" y="75.8">2K</text>
<text x="256.5" y="73.3">R11</text>
<text x="265.4" y="77.8">TP7</text>
<text x="265.4" y="75.3">TestPoint</text>
<text x="33.4" y="82.1">Conn_01x07_Pin</text>
<text x="40.1" y="79.6">J2</text>
<text x="47.9" y="78.3">+3.3V</text>
<text x="112" y="83.4">22pF</text>
<text x="114.1" y="80.9">C5</text>
<text x="132.1" y="80.9">C6</text>
<text x="132.1" y="83.4">22pF</text>
<text x="164.4" y="82.1">PD0</text>
<text x="184.2" y="82.9">TestPoint</text>
<text x="198.1" y="82.1">SW1</text>
<text x="164.4" y="84.7">PD1</text>
<text x="164.4" y="87.2">PD2</text>
<text x="164.4" y="89.8">PD3</text>
<text x="184.2" y="85.4">TP8</text>
<text x="198.1" y="84.7">SW_Push</text>
<text x="256.5" y="88.5">R12</text>
<text x="164.4" y="92.3">PD4</text>
<text x="164.4" y="94.8">PD5</text>
<text x="256.5" y="91">1K</text>
<text x="164.4" y="97.4">PD6</text>
<text x="164.4" y="99.9">PD7</text>
<text x="256.5" y="98.7">2K</text>
<text x="256.5" y="96.1">R13</text>
<text x="265.4" y="100.7">TP9</text>
<text x="265.4" y="98.1">TestPoint</text>
<text x="74.9" y="102.2">Relays</text>
<text x="157.1" y="103.6" transform="rotate(-90 157.1 103.6)">GND</text>
<text x="29.7" y="115.2">+5V</text>
<text x="35.6" y="125.7">100uF</text>
<text x="35.6" y="123.2">C12</text>
<text x="262" y="124.1">RELAY_V+</text>
<text x="170.7" y="126.6">+5V</text>
<text x="134.6" y="134.2">BZ1</text>
<text x="134.6" y="136.8">Buzzer</text>
<text x="180.3" y="135.5">J3</text>
<text x="255.4" y="135.5">J4</text>
<text x="116.1" y="143.1">+5V</text>
<text x="180.3" y="138">Conn_01x04_Socket</text>
<text x="236.2" y="138">Screw_Terminal_01x06</text>
<text x="25.2" y="145.4">+5V_INPUT</text>
<text x="38.4" y="146.9">SS34</text>
<text x="39.6" y="144.4">D1</text>
<text x="52.6" y="144.4">+5V</text>
<text x="69.1" y="145.6">+5V</text>
<text x="75.9" y="148.2">AMS1117-3.3</text>
<text x="81.2" y="145.6">U3</text>
<text x="91" y="145.6">+3.3V</text>
<text x="268.5" y="145.6">RELAY_GND</text>
<text x="27.9" y="154.5">VBUS</text>
<text x="39.6" y="154.5">D2</text>
<text x="55.8" y="154.5">C11</text>
<text x="65.9" y="154.5">C7</text>
<text x="78" y="152">VI</text>
<text x="83.4" y="155.7" transform="rotate(-90 83.4 155.7)">GND</text>
<text x="84.5" y="152">VO</text>
<text x="96.5" y="154.5">C8</text>
<text x="108" y="154.5">C9</text>
<text x="120.7" y="153.3">1K</text>
<text x="120.7" y="150.7">R14</text>
<text x="261.4" y="154.3">+5V_INPUT</text>
<text x="13.9" y="159.6">TestPoint</text>
<text x="38.4" y="157.1">SS34</text>
<text x="53.6" y="157.1">100nF</text>
<text x="96.5" y="157.1">100nF</text>
<text x="108" y="157.1">100nF</text>
<text x="112.8" y="159.9">ON1</text>
<text x="146.1" y="157.1">SW2</text>
<text x="146.1" y="159.6">SW_Push</text>
<text x="165.1" y="157.1">SW3</text>
<text x="165.1" y="159.6">SW_Push</text>
<text x="236.2" y="159.6">Screw_Terminal_01x02</text>
<text x="18" y="162.2">TP10</text>
<text x="255.4" y="162.2">J5</text>
<text x="21.6" y="187.6">H2</text>
<text x="21.6" y="190.1">MountingHole</text>
<text x="39.4" y="187.6">H3</text>
<text x="39.4" y="190.1">MountingHole</text>
<text x="58.4" y="187.6">H4</text>
<text x="58.4" y="190.1">MountingHole</text>
<text x="77.5" y="187.6">H5</text>
<text x="77.5" y="190.1">MountingHole</text>
</g>
<g font-size="1.8" fill="#a90000">
<text x="51.8" y="24.8" transform="rotate(-90 51.8 24.8)">4</text>
<text x="54.4" y="25.4" transform="rotate(-90 54.4 25.4)">16</text>
<text x="62.8" y="27.7">2</text>
<text x="27.2" y="30.2">1</text>
<text x="27.2" y="35.3">3</text>
<text x="44.4" y="30.2">15</text>
<text x="45" y="35.3">5</text>
<text x="62.8" y="30.2">3</text>
<text x="62.8" y="35.3">9</text>
<text x="156" y="32.5" transform="rotate(-90 156 32.5)">7</text>
<text x="158.5" y="33.1" transform="rotate(-90 158.5 33.1)">20</text>
<text x="27.2" y="37.8">2</text>
<text x="45" y="37.8">6</text>
<text x="62.2" y="37.8">10</text>
<text x="62.2" y="40.4">11</text>
<text x="140.9" y="37.8">21</text>
<text x="168.9" y="37.8">14</text>
<text x="168.9" y="40.4">15</text>
<text x="18.8" y="45.2" transform="rotate(-90 18.8 45.2)">5</text>
<text x="21.3" y="45.2" transform="rotate(-90 21.3 45.2)">4</text>
<text x="62.2" y="42.9">12</text>
<text x="62.2" y="45.5">13</text>
<text x="168.9" y="42.9">16</text>
<text x="168.9" y="45.5">17</text>
<text x="54.4" y="52.8" transform="rotate(-90 54.4 52.8)">1</text>
<text x="62.2" y="48">14</text>
<text x="168.9" y="48">18</text>
<text x="168.9" y="50.5">19</text>
<text x="169.5" y="53.1">9</text>
<text x="168.9" y="55.6">10</text>
<text x="168.9" y="60.7">23</text>
<text x="168.9" y="63.2">24</text>
<text x="168.9" y="65.8">25</text>
<text x="168.9" y="68.3">26</text>
<text x="168.9" y="70.9">27</text>
<text x="120.6" y="75.9">1</text>
<text x="124.2" y="72.5" transform="rotate(-90 124.2 72.5)">2</text>
<text x="126.9" y="75.9">3</text>
<text x="168.9" y="73.4">28</text>
<text x="169.5" y="75.9">1</text>
<text x="43.1" y="83.6">1</text>
<text x="124.2" y="81.4" transform="rotate(-90 124.2 81.4)">4</text>
<text x="169.5" y="81">2</text>
<text x="169.5" y="83.6">3</text>
<text x="43.1" y="86.1">2</text>
<text x="43.1" y="88.6">3</text>
<text x="169.5" y="86.1">4</text>
<text x="169.5" y="88.6">5</text>
<text x="43.1" y="91.2">4</text>
<text x="43.1" y="93.7">5</text>
<text x="168.9" y="93.7">11</text>
<text x="169.5" y="91.2">6</text>
<text x="43.1" y="96.3">6</text>
<text x="43.1" y="98.8">7</text>
<text x="168.9" y="96.3">12</text>
<text x="168.9" y="98.8">13</text>
<text x="156" y="106.1" transform="rotate(-90 156 106.1)">8</text>
<text x="128.8" y="131.8">1</text>
<text x="175.2" y="131.8">1</text>
<text x="262.8" y="129.3">1</text>
<text x="262.8" y="131.8">2</text>
<text x="128.8" y="136.9">2</text>
<text x="175.2" y="134.4">2</text>
<text x="175.2" y="136.9">3</text>
<text x="262.8" y="134.4">3</text>
<text x="262.8" y="136.9">4</text>
<text x="175.2" y="139.4">4</text>
<text x="262.8" y="139.4">5</text>
<text x="262.8" y="142">6</text>
<text x="75.5" y="150.9">3</text>
<text x="88.2" y="150.9">2</text>
<text x="82.3" y="158.2" transform="rotate(-90 82.3 158.2)">1</text>
<text x="262.8" y="161">1</text>
<text x="262.8" y="158.5">2</text>
</g>
<g font-size="1.8" fill="#0f0f0f">
<text x="39.4" y="35.2">D+</text>
<text x="39.4" y="37.8">D-</text>
</g>
<g font-size="1.8" fill="#0000c2">
<text x="212.1" y="47.9">Not</text>
<text x="216.5" y="47.9">necessary</text>
<text x="227" y="47.9">to</text>
<text x="212.1" y="49.9">lower</text>
<text x="218.3" y="49.9">to</text>
<text x="221.3" y="49.9">3.3V</text>
</g>
<g font-size="1.8" fill="#725600">
<text x="74.9" y="119.2">File:</text>
<text x="80.2" y="119.2">relays.kicad_sch</text>
</g>
</svg>
